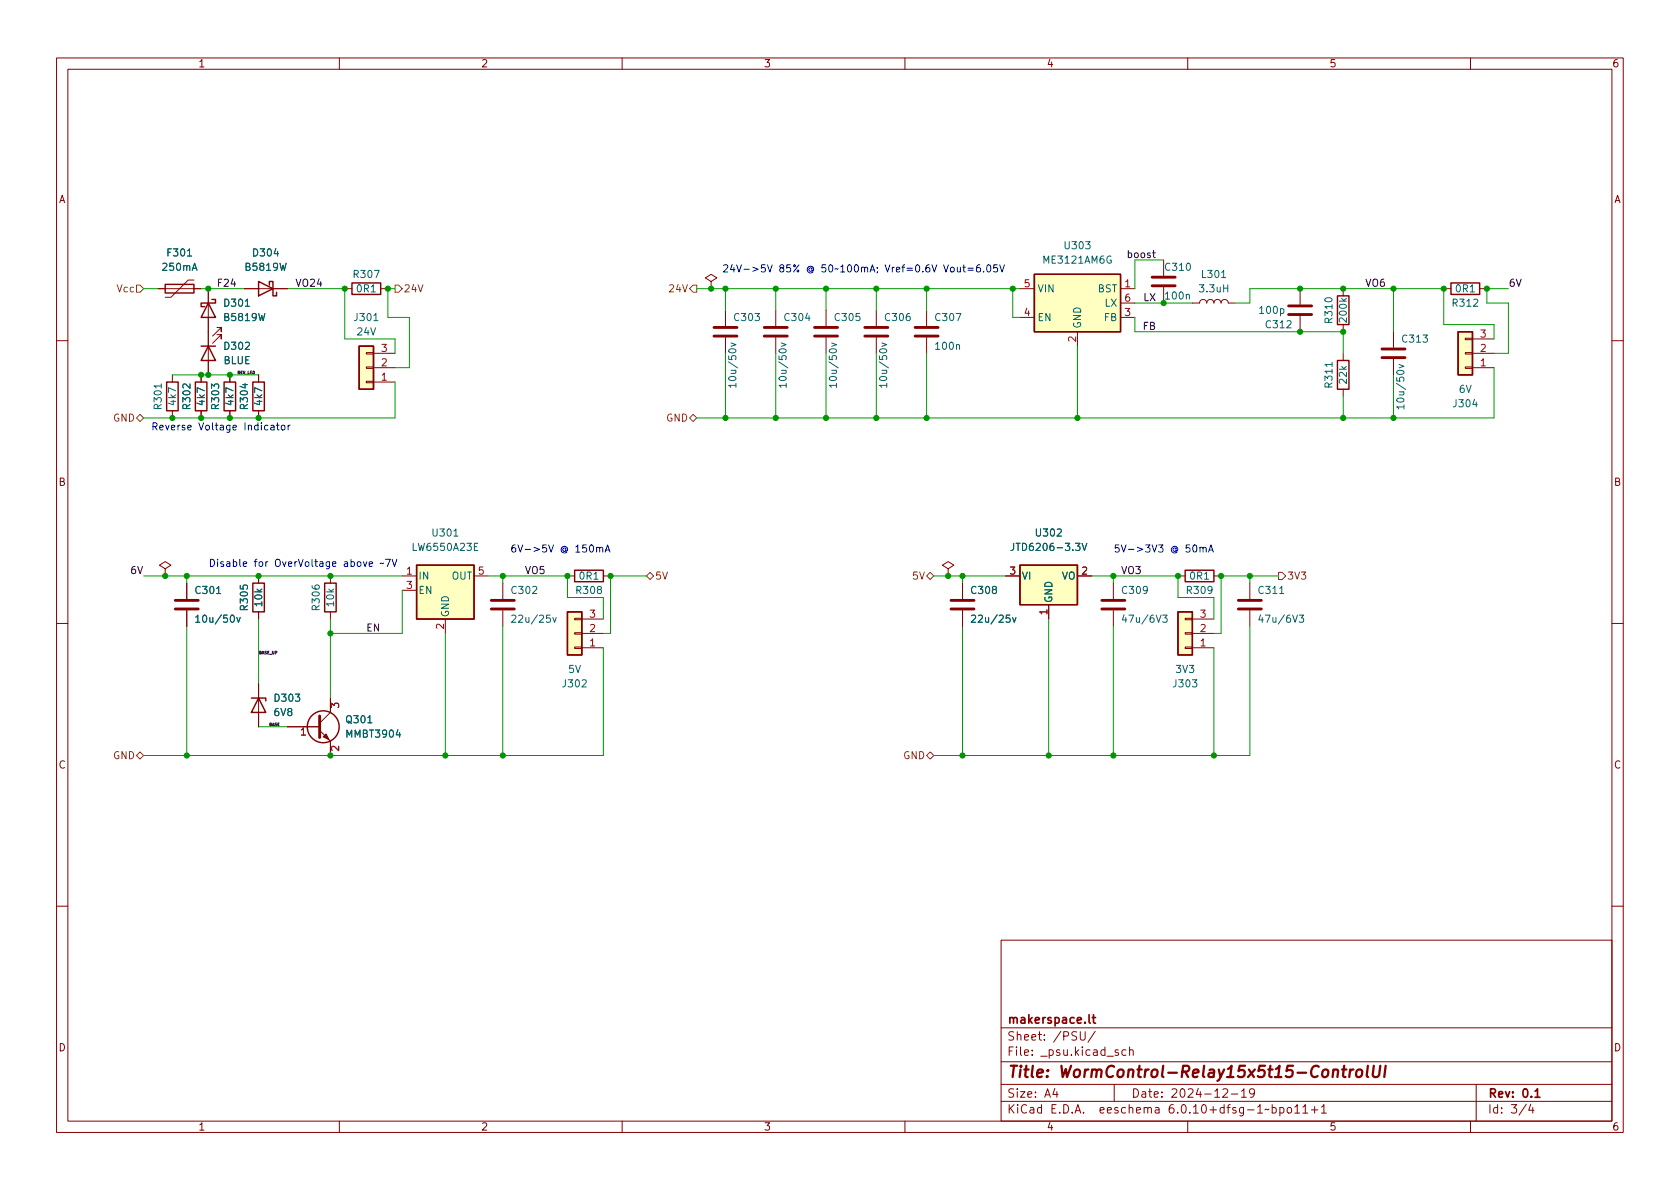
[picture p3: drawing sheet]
<svg xmlns="http://www.w3.org/2000/svg" width="297mm" height="210mm" viewBox="0 0 297 210" stroke-linecap="round" stroke-linejoin="round" font-family="sans-serif">
<g fill="none" stroke="#840000" stroke-width=".18">
<path d="M10 10.2h277v190.1h-277zM12 12.2h273v186.1h-273zM60 10.2v2M110 10.2v2M160 10.2v2M210 10.2v2M260 10.2v2M27.9 51h7.7M34.3 49.5h-1l-3.1 3.1h-1M36.8 51v15.3M38.4 57.9h.7v.8v-.8l-1.5 1.5M38.4 59.2h.7v.7v-.7l-1.5 1.5"/>
<path d="M43.2 51h7.6M61 51h1.2M67.3 51h1.3M125.7 49.8l1-.7-1-.6-1 .6 1 .7v1.2M125.7 51h.1M128.3 54.9v2.8M128.3 59.7v2.8M137.2 54.9v2.8M137.2 59.7v2.8M146 54.9v2.8M146 59.7v2.8M154.9 54.9v2.8"/>
<path d="M154.9 59.7v2.8M163.8 54.9v2.8M163.8 59.7v2.8M180.3 51h2.6M180.3 56.1h2.6M190.5 58.7v2.5M198.1 51h2.6M198.1 56.1h2.6M198.1 53.6h2.6M205.7 46v2.8M205.7 50.8v2.8M210.8 53.6h1.3a.64 .64 0 0 1 .6-.6 .64 .64 0 0 1 .7 .6 .64 .64 0 0 1 .6-.6 .64 .64 0 0 1 .6 .6 .64 .64 0 0 1 .7-.6 .64 .64 0 0 1 .6 .6 .64 .64 0 0 1 .6-.6 .64 .64 0 0 1 .7 .6h1.2"/>
<path d="M229.9 51v2.8M229.9 55.9v2.8M237.5 51v1.3M237.5 57.4v1.3M246.4 58.7v2.8M255.3 51h1.2M259.1 59.8h1.2v.3h-1.2zM260.3 59.9h3.9M261.6 51h1.3M10 60.2h2M30.5 66.3v1.3M30.5 72.6v1.3"/>
<path d="M35.6 66.3v1.3M35.6 72.6v1.3M40.6 66.3v1.3M40.6 72.6v1.3M45.7 66.3v1.3M45.7 72.6v1.3M64.8 62.4h1.2v.2h-1.2zM64.8 64.9h1.2v.2h-1.2zM64.8 67.4h1.2v.3h-1.2zM66 65h3.8M66 62.5h3.8M66 67.6h3.8"/>
<path d="M237.5 62.5v1.2M237.5 68.8v1.3M246.4 63.5v2.8M259.1 62.4h1.2v.2h-1.2zM259.1 64.9h1.2v.2h-1.2zM260.3 65h3.9M260.3 62.5h3.9M285 60.2h2M10 110.2h2M29.2 100.6l1-.7-1-.6-1 .6 1 .7v1.2M29.2 101.8h.1M33 103.1v2.8"/>
<path d="M33 107.9v2.8M45.7 101.8v1.3M45.7 108.2v1.3M58.4 101.8v1.3M58.4 108.2v1.3M71.1 101.8h2.6M71.1 104.4h2.6M78.7 109.5v2.5M83.8 101.8h2.6M88.9 103.1v2.8M88.9 107.9v2.8M100.3 101.8h1.3"/>
<path d="M101.6 109.3h1.3v.3h-1.3zM101.6 111.9h1.3v.2h-1.3zM101.6 114.4h1.3v.3h-1.3zM102.9 114.5h3.8M102.9 112h3.8M102.9 109.5h3.8M106.7 101.8h1.2M167.6 100.6l1.1-.7-1.1-.6-1 .6 1 .7v1.2M167.6 101.8h.1M170.2 103.1v2.8M170.2 107.9v2.8M177.8 101.8h2.5"/>
<path d="M185.4 106.9v2.6M190.5 101.8h2.5M196.8 103.1v2.8M196.8 107.9v2.8M208.3 101.8h1.2M209.5 109.3h1.3v.3h-1.3zM209.5 111.9h1.3v.2h-1.3zM209.5 114.4h1.3v.3h-1.3zM210.8 114.5h3.8M210.8 112h3.8M210.8 109.5h3.8M214.6 101.8h1.3"/>
<path d="M221 103.1v2.8M221 107.9v2.8M285 110.2h2M45.7 120.9v7.6M50.8 128.5h5.7M56.5 129.2l1.9 1.9v2.5M58.4 123.4v2.6l-1.9 1.9M10 160.2h2M177 166.3h108v32h-108zM285 160.2h2M60 198.3v2M110 198.3v2"/>
<path d="M160 198.3v2M177 194.8h108M177 191.8h108M177 187.8h108M177 181.8h108M186.5 192.5l-.4 1h1M186.9 193v1M191 182.4v1.2l.3 .3h.3l.3-.3v-1.2M193.6 182.4l-1.2 1.9M197 191.8v3M197.7 185.7l-.3-.1-.3 .2 .1 .3 .5 .1v.4h-.6M199.1 185.7l-.5-.1-.2 .3v.4l.1 .3h.6"/>
<path d="M199.7 185.8l.2-.2 .4 .1 .1 .9M199.7 185.1v1.5M210 198.3v2M216.2 192.7l.6-.2 .2 .2 .1 .3-1 1h1M217.7 193.5h1.2M219.5 193l.4-.5v1.5M219.5 194h.9M221.8 193.2l-.3 .3-.4-.1-.2-.2 .2-.6 .4-.1 .2 .2a.99 .99 0 0 1-.3 1.3h-.3M224.4 196.1l-.3 .2-.2-.2-.3 .2M224.9 195.9l.5-.1 .2 .3v.4l-.1 .3h-.6M224.9 195.3v1.5M226.3 195.9l.4-.1 .3 .3v.4l-.1 .3h-.6"/>
<path d="M226.3 195.8v1.5M227.7 195.9l.4-.1 .3 .3v.4l-.3 .3h-.4l-.1-.3v-.4zM228.9 195.8l.5-.5v1.5M228.9 196.8h.9M230.4 195.8l.4-.5v1.5M230.4 196.8h.8M231.9 196.3h1.1M232.4 195.7v1.1M233.6 195.8l.5-.5v1.5M233.6 196.8h.9M260 198.3v2M261 191.8v6.5"/>
<path d="M269.9 195.3l-1.3 1.9M270.6 195.3l-.3 1h.9M271 195.8v1"/>
</g>
<path d="M192.6 179.4v1.3l.2 .2M193.1 179.9h.6M193.3 179.4v1.3l.4 .2M271.4 193l.4-.5v1.5M271.4 194h.9" fill="none" stroke="#840000" stroke-width=".3"/>
<path d="M235.8 189.3a.49 .49 0 0 1 .8 .1l-.1 1.1M237.3 189.1h.8M237.7 188.5l-.2 1.7v.2l.4 .1M238.7 189.1l-.1 1.4M239.3 189.1l-.4 .1-.2 .3M239.9 189.3a.52 .52 0 0 1 .6-.2 .52 .52 0 0 1 .4 .4l-.1 .6a.55 .55 0 0 1-.5 .4 .55 .55 0 0 1-.5-.4zM241.9 188.5l-.3 1.7 .3 .3M242.9 188.5l-.2 1.6 .2 .3a.66 .66 0 0 0 .9-.3l.2-1.6M245 188.5l-.2 2" fill="none" stroke="#840000" stroke-width=".4"/>
<g fill="none" stroke="#840000" stroke-width=".25">
<path d="M29.2 50.3h5.1v1.5h-5.1zM36.8 53.6l1.3 2.5h-2.5zM37.5 53h.6v.6h-2.5v.6h.6M45.7 49.8l2.6 1.2-2.6 1.3zM47.6 50.4v-.6h.7v2.5h.6v-.6M62.2 50h5.1v2.1h-5.1zM182.9 48.5h15.2v10.2h-15.2zM236.5 52.3h2v5.1h-2zM256.5 50h5.1v2.1h-5.1zM257.8 58.7h2.5v7.6h-2.5zM29.5 67.6h2v5h-2zM34.5 67.6h2.1v5h-2.1z"/>
<path d="M35.6 61.2h2.5M36.8 61.2l1.3 2.5h-2.5zM39.6 67.6h2.1v5h-2.1zM44.7 67.6h2v5h-2zM63.5 61.2h2.5v7.6h-2.5zM236.5 63.7h2v5.1h-2zM73.7 99.9h10.1v9.6h-10.1zM180.3 99.9h10.2v7h-10.2zM44.7 103.1h2v5.1h-2zM57.4 103.1h2v5.1h-2zM100.3 108.2h2.6v7.6h-2.6zM101.6 100.8h5.1v2.1h-5.1z"/>
<path d="M208.3 108.2h2.5v7.6h-2.5zM209.5 100.8h5.1v2.1h-5.1zM44.4 123.4h2.6v.5M45.7 123.4l1.3 2.6h-2.6z"/>
<circle cx="57.1" cy="128.5" r="2.82"/>
</g>
<g fill="#ffffc2" stroke="#ffffc2" stroke-width=".18">
<path d="M182.9 48.5h15.2v10.2h-15.2z"/>
<path d="M100.3 108.2h2.6v7.6h-2.6z"/>
<path d="M73.7 99.9h10.1v9.6h-10.1z"/>
<path d="M180.3 99.9h10.2v7h-10.2z"/>
<path d="M208.3 108.2h2.5v7.6h-2.5z"/>
<path d="M257.8 58.7h2.5v7.6h-2.5z"/>
<path d="M63.5 61.2h2.5v7.6h-2.5z"/>
</g>
<g fill="none" stroke="#840000" stroke-width=".51">
<path d="M126.2 59.4h4.1M126.2 57.9h4.1M135.1 59.4h4.1M135.1 57.9h4.1M144 59.4h4.1M144 57.9h4.1M152.9 59.4h4.1M152.9 57.9h4.1M161.8 59.4h4.1M161.8 57.9h4.1M203.7 50.5h4.1M203.7 49h4.1"/>
<path d="M227.8 54.1h4.1M227.8 55.6h4.1M244.3 63.2h4.1M244.3 61.7h4.1M31 107.7h4.1M31 106.2h4.1M86.9 107.7h4M86.9 106.2h4M168.1 107.7h4.1M168.1 106.2h4.1M194.8 107.7h4.1M194.8 106.2h4.1"/>
<path d="M218.9 107.7h4.1M218.9 106.2h4.1M56.5 126.6v3.8"/>
</g>
<g fill="none" stroke="#006464" stroke-width=".18">
<path d="M129.3 60.6l.8 .3-.8 .3M130.1 68.1h-1.3l.4 .4M130.1 67.8v.7M138.2 60.6l.8 .3-.8 .3M139 68.1h-1.3l.4 .4M139 67.8v.7M147 60.6l.9 .3-.9 .3M147.9 68.1h-1.3l.4 .4M147.9 67.8v.7M155.9 60.6l.9 .3-.9 .3M156.8 68.1h-1.3l.4 .4M156.8 67.8v.7"/>
<path d="M247.4 64.5l.8 .3-.8 .3M248.2 72h-1.2l.3 .3M248.2 71.6v.7M179.2 96.1v.9a.41 .41 0 0 1-.5 .3M191.3 96.1l.4 1.2 .5-1.2M34.6 109.1l.4-.3v1.2M34.6 110h.7M41.9 109.2l.3 .8 .3-.8M90.5 108.9l.5-.1 .2 .3-.8 .9h.8M97.7 109.2l.4 .8 .3-.8M171.8 108.9l.5-.1 .2 .3-.8 .9h.8M179 109.2l.3 .8 .3-.8"/>
<path d="M198.7 108.7l-.3 .9h.8M205.6 108.8h.8l-.5 .5 .4 .1v.5l-.2 .1-.5-.1M222.9 108.7l-.3 .9h.8M229.7 108.8h.8l-.4 .5 .3 .1v.5l-.1 .1-.6-.1"/>
</g>
<path d="M57.1 130.3l.6-.5 .5 1z" fill="#840000" stroke="#840000" stroke-width=".18"/>
<path d="M24.1 50.4h.7l.6 .6-.6 .7h-.7zM69.8 50.4h.7l.6 .6-.6 .7h-.7zM121.9 51l.7-.6h.6v1.3h-.6zM24.1 73.9l.7-.6 .6 .6-.6 .6zM121.9 73.9l.7-.6 .6 .6-.6 .6zM114.3 101.8l.6-.6 .7 .6-.7 .7zM163.8 101.8l.7-.6 .6 .6-.6 .7zM226.1 101.2h.6l.6 .6-.6 .7h-.6zM24.1 133.6l.7-.6 .6 .6-.6 .6zM163.8 133.6l.7-.6 .6 .6-.6 .6z" fill="none" stroke="#725600" stroke-width=".18"/>
<g fill="none" stroke="#0000c2" stroke-width=".18">
<path d="M128 46.9l.4-.1 .3 .4-.8 .9h.8M129.5 46.8l-.3 .9h.7M129.8 47.3v.8M130.2 46.8l.5 1.3 .4-1.3M131.5 47.6h1M133.1 47.3l1 .3-1 .4M135.3 46.8h-.6l-.1 .6 .2-.1 .4 .1 .1 .2v.4l-.2 .1-.5-.1M135.7 46.8l.4 1.3 .4-1.3M47.9 75.3h.5l.1 .7M48.5 75.5l-.5 .1-.1 .1 .1 .3h.5M48.9 75.2h.5M49.1 74.8v1.1l.3 .1"/>
<path d="M49.8 75.3l.4-.1 .2 .2v.4l-.2 .2h-.4l-.1-.2zM50.9 75.2v.8M51.3 75.2l-.4 .2M65.3 99.7l.6-.1-.1-.2-.3-.1-.2 .2v.6h.5M67.8 99.6l-.6 .1M68.2 98.9h.8l-.5 1.3M69.3 98.9l.4 1.3 .5-1.3M105.5 96.9l.2-.1h.3v.8M105.5 96.8v.8M106 97l.2-.2h.3l.1 .8M107 97.6l.4-1.2 .4 1.2M107.1 97.3h.6"/>
<path d="M212.2 96.9l.1-.1h.4v.8M212.2 96.8v.8M212.7 97l.2-.2h.3l.1 .8M213.7 97.6l.4-1.2 .4 1.2M213.8 97.3h.6"/>
</g>
<g fill="none" stroke="#009600" stroke-width=".18">
<path d="M25.4 51h2.5M35.6 51h7.6M50.8 51h10.2v8.9h8.8v2.6M69.8 51h-1.2v5.1h3.8v8.9h-2.6M123.2 51h57.1M128.3 51v3.9M137.2 51v3.9M146 51v3.9M154.9 51v3.9M163.8 51v3.9M179.1 51v5.1h1.2M200.7 53.6h10.1"/>
<path d="M200.7 56.1v2.6h36.8v3.8M205.7 46h-5v5M218.4 53.6h2.6v-2.6h34.3v6.4h8.9v2.5M246.4 51v7.7M266.7 51h-3.8v2.6h3.8v8.9h-2.5M30.5 66.3h15.2M69.8 67.6v6.3h-44.4M128.3 62.5v11.4M137.2 62.5v11.4M146 62.5v11.4M154.9 62.5v11.4M163.8 62.5v11.4"/>
<path d="M190.5 61.2v12.7M237.5 70.1v3.8M246.4 66.3v7.6M264.2 65v8.9h-141M25.4 101.8h45.7M33 101.8v1.3M33 110.7v22.9M45.7 109.5v11.4M58.4 109.5v13.9M71.1 104.4v7.6h-12.7M78.7 112v21.6M86.4 101.8h13.9v3.9h6.4v3.8"/>
<path d="M88.9 101.8v1.3M88.9 110.7v22.9M106.7 114.5v19.1h-81.3M114.3 101.8h-6.4v10.2h-1.2M165.1 101.8h12.7M170.2 101.8v1.3M170.2 110.7v22.9M185.4 109.5v24.1M193 101.8h15.3v3.9h6.3v3.8M196.8 101.8v1.3M196.8 110.7v22.9M214.6 114.5v19.1"/>
<path d="M221 110.7v22.9h-55.9M221 101.8v1.3M226.1 101.8h-10.2v10.2h-1.3M45.7 128.5h5.1"/>
</g>
<g fill="#009600" stroke="#009600" stroke-width=".18">
<circle cx="58.4" cy="101.8" r=".46"/>
<circle cx="58.4" cy="112" r=".46"/>
<circle cx="45.7" cy="101.8" r=".46"/>
<circle cx="78.7" cy="133.6" r=".46"/>
<circle cx="88.9" cy="133.6" r=".46"/>
<circle cx="29.2" cy="101.8" r=".46"/>
<circle cx="58.4" cy="133.6" r=".46"/>
<circle cx="33" cy="133.6" r=".46"/>
<circle cx="33" cy="101.8" r=".46"/>
<circle cx="208.3" cy="101.8" r=".46"/>
<circle cx="185.4" cy="133.6" r=".46"/>
<circle cx="170.2" cy="133.6" r=".46"/>
<circle cx="196.8" cy="133.6" r=".46"/>
<circle cx="214.6" cy="133.6" r=".46"/>
<circle cx="221" cy="101.8" r=".46"/>
<circle cx="170.2" cy="101.8" r=".46"/>
<circle cx="215.9" cy="101.8" r=".46"/>
<circle cx="196.8" cy="101.8" r=".46"/>
<circle cx="128.3" cy="51" r=".46"/>
<circle cx="137.2" cy="51" r=".46"/>
<circle cx="146" cy="51" r=".46"/>
<circle cx="125.7" cy="51" r=".46"/>
<circle cx="154.9" cy="51" r=".46"/>
<circle cx="88.9" cy="101.8" r=".46"/>
<circle cx="100.3" cy="101.8" r=".46"/>
<circle cx="61" cy="51" r=".46"/>
<circle cx="68.6" cy="51" r=".46"/>
<circle cx="107.9" cy="101.8" r=".46"/>
<circle cx="229.9" cy="51" r=".46"/>
<circle cx="229.9" cy="58.7" r=".46"/>
<circle cx="237.5" cy="73.9" r=".46"/>
<circle cx="237.5" cy="58.7" r=".46"/>
<circle cx="205.7" cy="53.6" r=".46"/>
<circle cx="35.6" cy="66.3" r=".46"/>
<circle cx="40.6" cy="73.9" r=".46"/>
<circle cx="30.5" cy="73.9" r=".46"/>
<circle cx="35.6" cy="73.9" r=".46"/>
<circle cx="36.8" cy="66.3" r=".46"/>
<circle cx="40.6" cy="66.3" r=".46"/>
<circle cx="45.7" cy="73.9" r=".46"/>
<circle cx="36.8" cy="51" r=".46"/>
<circle cx="163.8" cy="73.9" r=".46"/>
<circle cx="190.5" cy="73.9" r=".46"/>
<circle cx="167.6" cy="101.8" r=".46"/>
<circle cx="154.9" cy="73.9" r=".46"/>
<circle cx="137.2" cy="73.9" r=".46"/>
<circle cx="128.3" cy="73.9" r=".46"/>
<circle cx="146" cy="73.9" r=".46"/>
<circle cx="179.1" cy="51" r=".46"/>
<circle cx="163.8" cy="51" r=".46"/>
<circle cx="255.3" cy="51" r=".46"/>
<circle cx="246.4" cy="51" r=".46"/>
<circle cx="237.5" cy="51" r=".46"/>
<circle cx="246.4" cy="73.9" r=".46"/>
<circle cx="262.9" cy="51" r=".46"/>
</g>
<text font-size="2.8" fill="#840000" x="178" y="190.6">Title: WormControl-Relay15x5t15-ControlUI</text>
<g font-size="2.1" fill="#840000">
<text x="178" y="184">Sheet: /PSU/</text>
<text x="178" y="181">makerspace.lt</text>
<text x="178" y="186.7">File: _psu.kicad_sch</text>
<text x="178" y="196.9">KiCad E.D.A. eeschema 6.0.10+dfsg-1~bpo11+1</text>
<text x="178" y="194.1">Size: A4</text>
<text x="200" y="194.1">Date: 2024-12-19</text>
<text x="263" y="194.1">Rev: 0.1</text>
<text x="263" y="196.9">Id: 3/4</text>
</g>
<g font-size="1.8" fill="#840000">
<text x="35" y="11.9">1</text>
<text x="85" y="11.9">2</text>
<text x="135" y="11.9">3</text>
<text x="185" y="11.9">4</text>
<text x="235" y="11.9">5</text>
<text x="285" y="11.9">6</text>
<text x="10.3" y="35.9">A</text>
<text x="285.3" y="35.9">A</text>
<text x="10.3" y="85.9">B</text>
<text x="285.3" y="85.9">B</text>
<text x="10.3" y="135.9">C</text>
<text x="285.3" y="135.9">C</text>
<text x="10.3" y="185.9">D</text>
<text x="285.3" y="185.9">D</text>
<text x="35" y="199.9">1</text>
<text x="85" y="199.9">2</text>
<text x="135" y="199.9">3</text>
<text x="185" y="199.9">4</text>
<text x="235" y="199.9">5</text>
<text x="285" y="199.9">6</text>
</g>
<g font-size="1.8" fill="#006464">
<text x="28.9" y="47.9">250mA</text>
<text x="29.7" y="45.3">F301</text>
<text x="43.5" y="47.9">B5819W</text>
<text x="44.9" y="45.3">D304</text>
<text x="184.7" y="46.6">ME3121AM6G</text>
<text x="188.4" y="44.1">U303</text>
<text x="206.2" y="47.9">C310</text>
<text x="62.7" y="49.1">R307</text>
<text x="63.1" y="51.7">0R1</text>
<text x="183.4" y="51.7">VIN</text>
<text x="194.1" y="51.7">BST</text>
<text x="206.2" y="53">100n</text>
<text x="212.2" y="51.7">3.3uH</text>
<text x="212.6" y="49.1">L301</text>
<text x="257.5" y="51.7">0R1</text>
<text x="39.8" y="54.2">D301</text>
<text x="39.8" y="56.8">B5819W</text>
<text x="62.8" y="56.8">J301</text>
<text x="63.2" y="59.3">24V</text>
<text x="130" y="56.8">C303</text>
<text x="138.8" y="56.8">C304</text>
<text x="147.7" y="56.8">C305</text>
<text x="156.6" y="56.8">C306</text>
<text x="165.5" y="56.8">C307</text>
<text x="183.4" y="56.8">EN</text>
<text x="191.1" y="58.2" transform="rotate(-90 191.1 58.2)">GND</text>
<text x="195.3" y="56.8">FB</text>
<text x="195.4" y="54.2">LX</text>
<text x="222.8" y="55.5">100p</text>
<text x="224" y="58">C312</text>
<text x="235.6" y="57" transform="rotate(-90 235.6 57)">R310</text>
<text x="238.1" y="56.8" transform="rotate(-90 238.1 56.8)">200k</text>
<text x="257" y="54.2">R312</text>
<text x="39.5" y="64.4">BLUE</text>
<text x="39.8" y="61.8">D302</text>
<text x="165.6" y="61.8">100n</text>
<text x="248.1" y="60.6">C313</text>
<text x="31.1" y="71.6" transform="rotate(-90 31.1 71.6)">4k7</text>
<text x="36.2" y="71.6" transform="rotate(-90 36.2 71.6)">4k7</text>
<text x="41.3" y="71.6" transform="rotate(-90 41.3 71.6)">4k7</text>
<text x="46.4" y="71.6" transform="rotate(-90 46.4 71.6)">4k7</text>
<text x="130.2" y="67.9" transform="rotate(-90 130.2 67.9)">10u/50v</text>
<text x="139.1" y="67.9" transform="rotate(-90 139.1 67.9)">10u/50v</text>
<text x="148" y="67.9" transform="rotate(-90 148 67.9)">10u/50v</text>
<text x="156.8" y="67.9" transform="rotate(-90 156.8 67.9)">10u/50v</text>
<text x="235.6" y="68.4" transform="rotate(-90 235.6 68.4)">R311</text>
<text x="238.1" y="67.8" transform="rotate(-90 238.1 67.8)">22k</text>
<text x="248.3" y="71.7" transform="rotate(-90 248.3 71.7)">10u/50v</text>
<text x="258" y="69.5">6V</text>
<text x="28.6" y="72.2" transform="rotate(-90 28.6 72.2)">R301</text>
<text x="33.7" y="72.2" transform="rotate(-90 33.7 72.2)">R302</text>
<text x="38.7" y="72.2" transform="rotate(-90 38.7 72.2)">R303</text>
<text x="43.8" y="72.2" transform="rotate(-90 43.8 72.2)">R304</text>
<text x="257.1" y="72">J304</text>
<text x="76.6" y="94.9">U301</text>
<text x="183.3" y="94.9">U302</text>
<text x="73.2" y="97.4">LW6550A23E</text>
<text x="179.7" y="97.4">JTD6206-3.3V</text>
<text x="34.7" y="105">C301</text>
<text x="43.8" y="107.8" transform="rotate(-90 43.8 107.8)">R305</text>
<text x="46.4" y="107.1" transform="rotate(-90 46.4 107.1)">10k</text>
<text x="56.5" y="107.8" transform="rotate(-90 56.5 107.8)">R306</text>
<text x="59.1" y="107.1" transform="rotate(-90 59.1 107.1)">10k</text>
<text x="73.9" y="102.5">IN</text>
<text x="73.9" y="105">EN</text>
<text x="79.8" y="102.5">OUT</text>
<text x="90.6" y="105">C302</text>
<text x="102" y="105">R308</text>
<text x="102.5" y="102.5">0R1</text>
<text x="171.9" y="105">C308</text>
<text x="180.6" y="102.5">VI</text>
<text x="186.1" y="106.7" transform="rotate(-90 186.1 106.7)">GND</text>
<text x="187.7" y="102.5">VO</text>
<text x="198.5" y="105">C309</text>
<text x="210" y="105">R309</text>
<text x="210.5" y="102.5">0R1</text>
<text x="222.7" y="105">C311</text>
<text x="35.3" y="110.1">10u/50v</text>
<text x="79.4" y="109.2" transform="rotate(-90 79.4 109.2)">GND</text>
<text x="91.1" y="110.1">22u/25v</text>
<text x="172.4" y="110.1">22u/25v</text>
<text x="199.1" y="110.1">47u/6V3</text>
<text x="223.2" y="110.1">47u/6V3</text>
<text x="100.5" y="119">5V</text>
<text x="208" y="119">3V3</text>
<text x="48.7" y="124.1">D303</text>
<text x="99.6" y="121.5">J302</text>
<text x="207.6" y="121.5">J303</text>
<text x="48.5" y="126.6">6V8</text>
<text x="61.4" y="127.9">Q301</text>
<text x="61.4" y="130.4">MMBT3904</text>
</g>
<g font-size="1.8" fill="#0f0f0f">
<text x="199.7" y="45.6">boost</text>
<text x="38.9" y="50.7">F24</text>
<text x="52.6" y="50.7">VO24</text>
<text x="202.2" y="53.2">LX</text>
<text x="241.6" y="50.7">VO6</text>
<text x="266.7" y="50.7">6V</text>
<text x="202.1" y="58.3">FB</text>
<text x="23.2" y="101.5">6V</text>
<text x="93" y="101.5">VO5</text>
<text x="198.4" y="101.5">VO3</text>
<text x="64.9" y="111.7">EN</text>
</g>
<g font-size="1.8" fill="#725600">
<text x="20.8" y="51.7">Vcc</text>
<text x="71.3" y="51.7">24V</text>
<text x="118.6" y="51.7">24V</text>
<text x="20" y="74.5">GND</text>
<text x="117.8" y="74.5">GND</text>
<text x="115.8" y="102.5">5V</text>
<text x="161.5" y="102.5">5V</text>
<text x="227.5" y="102.5">3V3</text>
<text x="20" y="134.2">GND</text>
<text x="159.7" y="134.2">GND</text>
</g>
<g font-size="1.8" fill="#0000c2">
<text x="137.1" y="48.2">24V-&gt;5V 85% @ 50~100mA; Vref=0.6V Vout=6.05V</text>
<text x="26.7" y="76.1">Reverse Voltage Indicator</text>
<text x="36.8" y="100.2">Disable for OverVoltage above ~7V</text>
<text x="90.2" y="97.7">6V-&gt;5V @ 150mA</text>
<text x="196.8" y="97.7">5V-&gt;3V3 @ 50mA</text>
</g>
<g font-size="1.8" fill="#a90000">
<text x="181.1" y="50.8">5</text>
<text x="198.9" y="50.8">1</text>
<text x="198.9" y="53.3">6</text>
<text x="181.1" y="55.9">4</text>
<text x="198.9" y="55.9">3</text>
<text x="261.8" y="59.7">3</text>
<text x="67.5" y="64.8">2</text>
<text x="67.5" y="62.2">3</text>
<text x="190.2" y="60.4" transform="rotate(-90 190.2 60.4)">2</text>
<text x="261.8" y="64.8">1</text>
<text x="261.8" y="62.2">2</text>
<text x="67.5" y="67.3">1</text>
<text x="71.9" y="101.6">1</text>
<text x="84.6" y="101.6">5</text>
<text x="178.6" y="101.6">3</text>
<text x="191.3" y="101.6">2</text>
<text x="71.9" y="104.1">3</text>
<text x="78.5" y="111.2" transform="rotate(-90 78.5 111.2)">2</text>
<text x="104.3" y="111.8">2</text>
<text x="104.3" y="109.2">3</text>
<text x="185.2" y="108.7" transform="rotate(-90 185.2 108.7)">1</text>
<text x="212.2" y="111.8">2</text>
<text x="212.2" y="109.2">3</text>
<text x="104.3" y="114.3">1</text>
<text x="212.2" y="114.3">1</text>
<text x="59.9" y="125.2" transform="rotate(-90 59.9 125.2)">3</text>
<text x="53.2" y="130">1</text>
<text x="59.9" y="132.8" transform="rotate(-90 59.9 132.8)">2</text>
</g>
<g font-size=".7" fill="#0f0f0f">
<text x="41.9" y="66.2">REV_LED</text>
<text x="45.7" y="115.7">BASE_UP</text>
<text x="47.6" y="128.4">BASE</text>
</g>
</svg>
